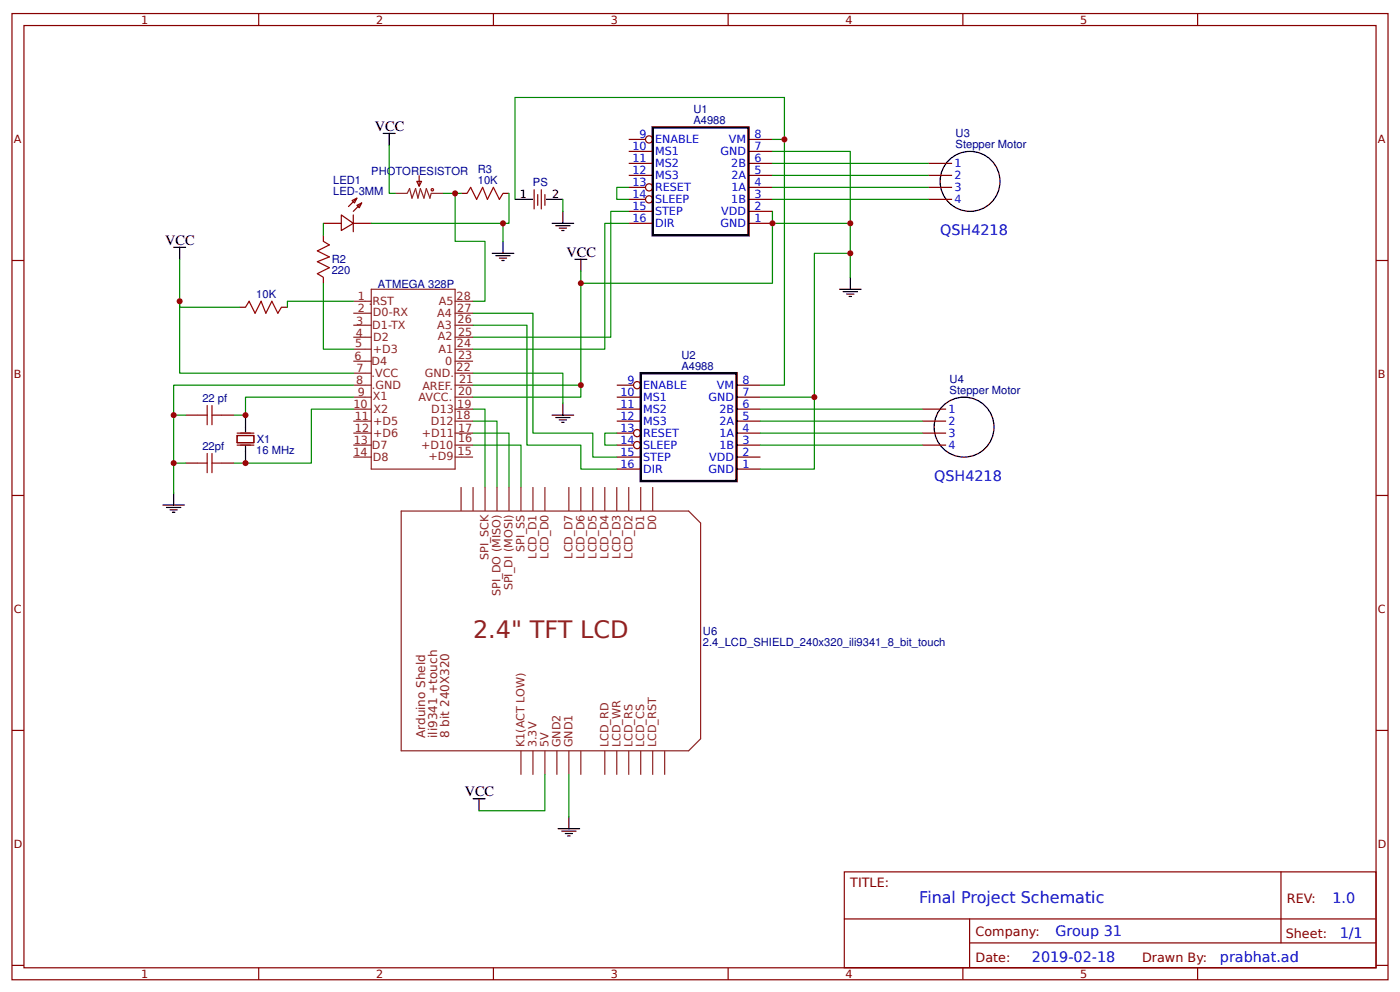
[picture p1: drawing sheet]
<svg xmlns="http://www.w3.org/2000/svg" width="309mm" height="219mm" viewBox="0 0 309 219" stroke-linecap="round" stroke-linejoin="round" font-family="sans-serif">
<g fill="none" stroke="#800" stroke-width=".26">
<path d="M2.6 3h304.1v213.2h-304.1zM5.3 5.6h298.7v208h-298.7zM57.1 3v2.6M109 3v2.6M160.9 3v2.6M212.7 3v2.6M264.6 3v2.6M92.6 38.7v2.4M138.9 30.8h3.7M138.9 33.4h5.3M138.9 36.1h5.3M138.9 38.7h5.3"/>
<path d="M165.4 30.8h5.3M165.4 33.4h5.3M165.4 36.1h5.3M165.4 38.7h5.3M205.1 36.1h5.2M205.1 38.7h5.2M2.6 57.5h2.7M71.4 49.3h4M71.4 51.9v1.4M75.4 47.4l2.7 1.9-2.7 1.6zM77.8 44.3l1-.6-.5 1.1zM78.1 49.3h3.9"/>
<path d="M78.1 47.4v3.7M78.8 45.3l1.1-.5-.5 1.1zM78.8 43.7l-1.8 1.9M79.9 44.8l-1.8 1.8M92.1 40h1l-.5 1.1zM101.9 42.7h1.3M111.1 42.7h1.3M118 41.9v4.2M118.8 42.9v2.4M119.6 41.9v4.2M120.4 42.9v2.4M138.9 41.4h3.7"/>
<path d="M138.9 44h3.7M138.9 46.6h5.3M138.9 49.3h5.3M165.4 41.4h5.3M165.4 44h5.3M165.4 46.6h5.3M165.4 49.3h5.3M205.1 41.4h5.2M205.1 44h5.2M304 57.5h2.7M52.9 67.8h1.3M62.2 67.8h1.3"/>
<path d="M71.4 61.2v1.3M41 91.6h2.7M48.9 91.6h2.7M52.4 96.1h3.7v1.6h-3.7zM52.4 95.6h3.7M52.4 98.2h3.7M136.3 95.6h3.7M136.3 98.2h3.7M136.3 85h3.7M136.3 87.7h5.3M136.3 90.3h5.3M136.3 92.9h5.3"/>
<path d="M162.7 95.6h5.3M162.7 98.2h5.3M162.7 85h5.3M162.7 87.7h5.3M162.7 90.3h5.3M162.7 92.9h5.3M203.7 95.6h5.3M203.7 98.2h5.3M203.7 90.3h5.3M203.7 92.9h5.3M2.6 109.4h2.7M41 102.2h2.7"/>
<path d="M48.9 102.2h2.7M136.3 100.9h5.3M136.3 103.5h5.3M162.7 100.9h5.3M162.7 103.5h5.3M304 109.4h2.7M2.6 161.2h2.7M304 161.2h2.7M186.5 192.4h117.5v21.2h-117.5zM283 192.4v15.7M2.6 213.1h2.7M57.1 213.6v2.6"/>
<path d="M109 213.6v2.6M160.9 213.6v2.6M186.6 202.8h117.3M212.7 213.6v2.6M214.2 208.1h89.7M214.2 202.8v10.6M264.6 213.6v2.6M304 213.1h2.7"/>
<circle cx="143.4" cy="30.8" r=".79"/>
<circle cx="143.4" cy="41.4" r=".79"/>
<circle cx="143.4" cy="44" r=".79"/>
<circle cx="140.8" cy="85" r=".79"/>
<circle cx="140.8" cy="95.6" r=".79"/>
<circle cx="140.8" cy="98.2" r=".79"/>
</g>
<g fill="none" stroke="#8d2323" stroke-width=".26">
<path d="M87.3 42.7h2.7l.5-1.1 .5 2.1 .8-2.1 .5 2.1 .6-2.1 .8 2.1 .5-2.1 .8 2.1 .2-1h2.7M78.1 66.5h3.9M78.1 69.1h3.9M78.1 71.8h3.9M78.1 74.4h3.9M78.1 77.1h3.9M78.1 79.7h3.9M82 63.8h18.5v39.7h-18.5zM100.5 66.5h4M100.5 69.1h4M100.5 71.8h4M100.5 74.4h4"/>
<path d="M100.5 77.1h4M100.5 79.7h4M78.1 82.4h3.9M78.1 85h3.9M78.1 87.7h3.9M78.1 90.3h3.9M78.1 92.9h3.9M78.1 95.6h3.9M78.1 98.2h3.9M100.5 82.4h4M100.5 85h4M100.5 87.7h4"/>
<path d="M100.5 90.3h4M100.5 92.9h4M100.5 95.6h4M100.5 98.2h4M78.1 100.9h3.9M88.6 112.8h63.5l2.7 2.6v47.7l-2.7 2.6h-63.5zM100.5 100.9h4M101.9 107.5v5.3M104.5 107.5v5.3M107.2 107.5v5.3M109.8 107.5v5.3M112.4 107.5v5.3"/>
<path d="M115.1 107.5v5.3M117.7 107.5v5.3M120.4 107.5v5.3M125.7 107.5v5.3M128.3 107.5v5.3M131 107.5v5.3M133.6 107.5v5.3M136.3 107.5v5.3M138.9 107.5v5.3M141.6 107.5v5.3M144.2 107.5v5.3M115.1 165.7v5.3"/>
<path d="M117.7 165.7v5.3M120.4 165.7v5.3M123 165.7v5.3M125.7 165.7v5.3M128.3 165.7v5.3M133.6 165.7v5.3M136.3 165.7v5.3M138.9 165.7v5.3M141.6 165.7v5.3M144.2 165.7v5.3M146.8 165.7v5.3"/>
</g>
<g fill="none" stroke="#000" stroke-width=".26">
<path d="M84.7 29.4h2.6M86 29.4v2.7M38.4 54.6h2.6M39.7 54.6v2.6M108.7 55.9h4.8M109.5 56.4h3.2M110.3 57h1.6M110.9 57.5h.5M111.1 53.3v2.6M113.8 44h3.9M120.6 44h3.8M122 49.3h4.7"/>
<path d="M122.8 49.8h3.1M123.6 50.4h1.5M124.1 50.9h.5M124.4 46.6v2.7M127 57.2h2.6M128.3 57.2v2.7M185.5 63.8h4.7M186.3 64.4h3.1M187.1 64.9h1.5M187.6 65.4h.5M187.9 61.2v2.6M54.2 91.6v3.7"/>
<path d="M54.2 98.5v3.7M122 91.6h4.7M122.8 92.2h3.1M123.6 92.7h1.5M124.1 93.2h.5M124.4 89v2.6M36 111.5h4.7M36.8 112h3.2M37.6 112.5h1.6M38.1 113.1h.5M38.4 108.8v2.7M104.5 176.3h2.7"/>
<path d="M105.8 176.3v2.6M123.3 182.9h4.8M124.1 183.4h3.2M124.9 184h1.6M125.4 184.5h.5M125.7 180.3v2.6"/>
<circle cx="214.3" cy="40" r="6.6"/>
<circle cx="213" cy="94.3" r="6.6"/>
</g>
<g fill="none" stroke="#a00000" stroke-width=".26">
<path d="M71.4 53.3l1.4 .8-2.7 1.3 2.7 1.3-2.7 1.1 2.7 1.3-2.7 1.3 1.3 .8M103.2 42.7l.8-1.3 1.3 2.6 1.3-2.6 1.1 2.6 1.3-2.6 1.3 2.6 .8-1.3M54.2 67.8l.8-1.3 1.4 2.6 1.3-2.6 1 2.6 1.4-2.6 1.3 2.6 .8-1.3M43.7 91.6h2.1M45.8 89.5v4.2M46.8 89.5v4.2M46.8 91.6h2.1M43.7 102.2h2.1M45.8 100.1v4.2M46.8 100.1v4.2M46.8 102.2h2.1"/>
<circle cx="95.5" cy="41.9" r=".26"/>
</g>
<g fill="none" stroke="#080" stroke-width=".26">
<path d="M86 32.1v10.6h1.3M170.7 30.8h2.6v-9.3h-59.5v22.5M170.7 33.4h17.2v27.8M170.7 36.1h34.4M170.7 38.7h34.4M173.3 30.8v54.2h-5.3M39.7 57.2v10.6h13.2M71.4 49.3v2.6M82 49.3h29.1v4M97.9 42.7h4M100.5 42.7v10.6h6.7v13.2h-2.7M112.4 42.7v6.6h-1.3"/>
<path d="M124.4 44v2.6M128.3 59.9v25.1h-23.8M138.9 41.4h-2.6v2.6h2.6M138.9 46.6h-4v27.8h-30.4M138.9 49.3h-5.3v27.8h-29.1M170.7 46.6v15.9h-42.4M170.7 49.3h17.2M170.7 41.4h34.4M170.7 44h34.4M187.9 55.9h-8v31.8h-11.9M39.7 66.5v15.9h38.4M71.4 62.5v14.6h6.7"/>
<path d="M78.1 66.5h-14.6v1.3M104.5 69.1h13.2v26.5h13.3v5.3h5.3M104.5 71.8h11.9v26.4h11.9v5.3h8M38.4 91.6h2.6M78.1 85h-39.7v23.8M78.1 87.7h-23.9v3.9h-2.6M78.1 90.3h-9.3v11.9h-17.2M104.5 82.4h19.9v6.6M104.5 90.3h2.7v17.2M104.5 92.9h5.3v14.6M104.5 95.6h7.9v11.9M104.5 98.2h10.6v9.3"/>
<path d="M128.3 85v2.7h-23.8M136.3 95.6h-2.7v2.6h2.7M168 90.3h35.7M168 92.9h35.7M168 95.6h35.7M168 98.2h35.7M179.9 87.7v15.8h-11.9M38.4 102.2h2.6M120.4 171v7.9h-14.6M125.7 171v9.3"/>
</g>
<path d="M144.2 28.1h21.2v23.8h-21.2zM141.6 82.4h21.1v23.8h-21.1z" fill="none" stroke="#000" stroke-width=".53"/>
<g fill="#c00">
<circle cx="111.1" cy="49.3" r=".66"/>
<circle cx="128.3" cy="62.5" r=".66"/>
<circle cx="170.7" cy="49.3" r=".66"/>
<circle cx="173.3" cy="30.8" r=".66"/>
<circle cx="187.9" cy="55.9" r=".66"/>
<circle cx="38.4" cy="102.2" r=".66"/>
<circle cx="39.7" cy="66.5" r=".66"/>
<circle cx="54.2" cy="102.2" r=".66"/>
<circle cx="54.2" cy="91.6" r=".66"/>
<circle cx="38.4" cy="91.6" r=".66"/>
<circle cx="128.3" cy="85" r=".66"/>
<circle cx="187.9" cy="49.3" r=".66"/>
<circle cx="179.9" cy="87.7" r=".66"/>
<circle cx="100.5" cy="42.7" r=".66"/>
</g>
<text font-size="5.3" fill="#8d2323" x="104.5" y="140.9">2.4&quot; TFT LCD</text>
<text font-size="3.5" fill="#00f" x="203.1" y="199.2">Final Project Schematic</text>
<g font-size="3.2">
<text x="82.8" y="28.9">VCC</text>
<text x="36.5" y="54.1">VCC</text>
<text x="125.1" y="56.7">VCC</text>
<text x="102.7" y="175.8">VCC</text>
</g>
<g font-size="3.2" fill="#00f">
<text x="207.7" y="51.9">QSH4218</text>
<text x="206.4" y="106.2">QSH4218</text>
<text x="294.4" y="199.4">1.0</text>
<text x="233.2" y="206.6">Group 31</text>
<text x="296" y="207.1">1/1</text>
<text x="228" y="212.4">2019-02-18</text>
<text x="269.5" y="212.3">prabhat.ad</text>
</g>
<g font-size="2.8" fill="#800">
<text x="187.9" y="195.9">TITLE:</text>
<text x="284.3" y="199.4">REV:</text>
<text x="215.5" y="206.5">Company:</text>
<text x="284.1" y="207">Sheet:</text>
<text x="215.5" y="212.3">Date:</text>
<text x="252.3" y="212.3">Drawn By:</text>
</g>
<g font-size="2.6" fill="#8d2323">
<text x="93.9" y="162.9" transform="rotate(-90 93.9 162.9)">Arduino Sheld</text>
<text x="96.6" y="162.9" transform="rotate(-90 96.6 162.9)">ili9341 +touch</text>
<text x="99.2" y="162.9" transform="rotate(-90 99.2 162.9)">8 bit 240X320</text>
</g>
<g font-size="2.5" fill="#800">
<text x="31.2" y="5.2">1</text>
<text x="83.1" y="5.2">2</text>
<text x="134.9" y="5.2">3</text>
<text x="186.8" y="5.2">4</text>
<text x="238.7" y="5.2">5</text>
<text x="3" y="31.6">A</text>
<text x="304.4" y="31.6">A</text>
<text x="3" y="83.4">B</text>
<text x="304.4" y="83.4">B</text>
<text x="3" y="135.3">C</text>
<text x="304.4" y="135.3">C</text>
<text x="3" y="187.1">D</text>
<text x="304.4" y="187.1">D</text>
<text x="31.2" y="215.8">1</text>
<text x="83.1" y="215.8">2</text>
<text x="134.9" y="215.8">3</text>
<text x="186.8" y="215.8">4</text>
<text x="238.7" y="215.8">5</text>
</g>
<g font-size="2.5" fill="#000080">
<text x="153.2" y="27.3">A4988</text>
<text x="153.2" y="25">U1</text>
<text x="211.1" y="32.6">Stepper Motor</text>
<text x="211.1" y="30.2">U3</text>
<text x="73.6" y="40.6">LED1</text>
<text x="82" y="38.6">PHOTORESISTOR</text>
<text x="105.6" y="40.6">10K</text>
<text x="105.6" y="38.2">R3</text>
<text x="117.7" y="41">PS</text>
<text x="73.6" y="42.9">LED-3MM</text>
<text x="73.3" y="58.1">R2</text>
<text x="56.6" y="65.7">10K</text>
<text x="73.3" y="60.5">220</text>
<text x="83.5" y="63.5">ATMEGA 328P</text>
<text x="150.5" y="81.6">A4988</text>
<text x="150.5" y="79.2">U2</text>
<text x="44.7" y="88.7">22 pf</text>
<text x="209.8" y="86.9">Stepper Motor</text>
<text x="209.8" y="84.5">U4</text>
<text x="44.7" y="99.3">22pf</text>
<text x="56.6" y="100.2">16 MHz</text>
<text x="56.7" y="97.8">X1</text>
<text x="155.3" y="142.6">2.4_LCD_SHIELD_240x320_ili9341_8_bit_touch</text>
<text x="155.3" y="140.1">U6</text>
</g>
<g font-size="2.5" fill="#00f">
<text x="139.7" y="33.2">10</text>
<text x="139.7" y="35.8">11</text>
<text x="141.3" y="30.5">9</text>
<text x="144.7" y="31.6">ENABLE</text>
<text x="144.7" y="34.2">MS1</text>
<text x="159.2" y="34.2">GND</text>
<text x="161" y="31.6">VM</text>
<text x="166.7" y="35.8">6</text>
<text x="166.7" y="33.2">7</text>
<text x="166.7" y="30.5">8</text>
<text x="139.7" y="38.4">12</text>
<text x="139.7" y="41.1">13</text>
<text x="144.7" y="36.9">MS2</text>
<text x="144.7" y="39.5">MS3</text>
<text x="161.6" y="36.9">2B</text>
<text x="161.6" y="39.5">2A</text>
<text x="166.7" y="41.1">4</text>
<text x="166.7" y="38.4">5</text>
<text x="210.9" y="36.9">1</text>
<text x="210.9" y="39.5">2</text>
<text x="139.7" y="43.7">14</text>
<text x="139.7" y="46.4">15</text>
<text x="144.7" y="42.1">RESET</text>
<text x="144.7" y="44.8">SLEEP</text>
<text x="144.7" y="47.4">STEP</text>
<text x="159.3" y="47.4">VDD</text>
<text x="161.6" y="44.8">1B</text>
<text x="161.6" y="42.1">1A</text>
<text x="166.7" y="46.4">2</text>
<text x="166.7" y="43.7">3</text>
<text x="210.9" y="42.1">3</text>
<text x="210.9" y="44.8">4</text>
<text x="139.7" y="49">16</text>
<text x="144.7" y="50.1">DIR</text>
<text x="159.2" y="50.1">GND</text>
<text x="166.7" y="49">1</text>
<text x="137.1" y="87.4">10</text>
<text x="138.7" y="84.7">9</text>
<text x="142.1" y="85.8">ENABLE</text>
<text x="142.1" y="88.5">MS1</text>
<text x="156.5" y="88.5">GND</text>
<text x="158.4" y="85.8">VM</text>
<text x="164" y="87.4">7</text>
<text x="164" y="84.7">8</text>
<text x="137.1" y="90">11</text>
<text x="137.1" y="92.7">12</text>
<text x="137.1" y="95.3">13</text>
<text x="142.1" y="91.1">MS2</text>
<text x="142.1" y="93.7">MS3</text>
<text x="158.9" y="91.1">2B</text>
<text x="158.9" y="93.7">2A</text>
<text x="164" y="95.3">4</text>
<text x="164" y="92.7">5</text>
<text x="164" y="90">6</text>
<text x="209.5" y="91.1">1</text>
<text x="209.5" y="93.7">2</text>
<text x="137.1" y="98">14</text>
<text x="137.1" y="100.6">15</text>
<text x="142.1" y="96.4">RESET</text>
<text x="142.1" y="99">SLEEP</text>
<text x="142.1" y="101.7">STEP</text>
<text x="156.7" y="101.7">VDD</text>
<text x="158.9" y="99">1B</text>
<text x="158.9" y="96.4">1A</text>
<text x="164" y="100.6">2</text>
<text x="164" y="98">3</text>
<text x="209.5" y="96.4">3</text>
<text x="209.5" y="99">4</text>
<text x="137.1" y="103.3">16</text>
<text x="142.1" y="104.3">DIR</text>
<text x="156.5" y="104.3">GND</text>
<text x="164" y="103.3">1</text>
</g>
<g font-size="2.5">
<text x="114.8" y="43.7">1</text>
<text x="122" y="43.7">2</text>
</g>
<g font-size="2.5" fill="#8d2323">
<text x="78.7" y="71.6">3</text>
<text x="79" y="66.1">1</text>
<text x="79" y="68.9">2</text>
<text x="81.5" y="67.3">.RST</text>
<text x="82.4" y="69.8">D0-RX</text>
<text x="96.6" y="69.9">A4</text>
<text x="97" y="67.3">A5</text>
<text x="100.9" y="66.1">28</text>
<text x="101" y="68.9">27</text>
<text x="101.1" y="71.4">26</text>
<text x="78.5" y="76.6">5</text>
<text x="78.6" y="74.3">4</text>
<text x="82.2" y="72.6">D1-TX</text>
<text x="82.4" y="77.9">+D3</text>
<text x="82.5" y="75.2">D2</text>
<text x="96.6" y="72.7">A3</text>
<text x="96.8" y="75.1">A2</text>
<text x="96.9" y="77.9">A1</text>
<text x="101" y="76.5">24</text>
<text x="101.2" y="74.2">25</text>
<text x="78.3" y="79.5">6</text>
<text x="78.8" y="82.1">7</text>
<text x="82.1" y="80.5">D4</text>
<text x="82.1" y="83.2">.VCC</text>
<text x="93.9" y="83.2">GND.</text>
<text x="98.4" y="80.6">0</text>
<text x="100.9" y="81.9">22</text>
<text x="101.2" y="79.2">23</text>
<text x="78.7" y="84.7">8</text>
<text x="79.1" y="87.3">9</text>
<text x="82.2" y="85.8">.GND</text>
<text x="82.4" y="88.4">X1</text>
<text x="92.5" y="88.5">AVCC.</text>
<text x="93.3" y="86.1">AREF.</text>
<text x="101.2" y="87.1">20</text>
<text x="101.4" y="84.5">21</text>
<text x="78.1" y="90">10</text>
<text x="78.4" y="92.6">11</text>
<text x="78.4" y="95.2">12</text>
<text x="82.5" y="93.7">+D5</text>
<text x="82.5" y="91.2">X2</text>
<text x="95.2" y="93.7">D12</text>
<text x="95.3" y="91.1">D13</text>
<text x="100.8" y="92.4">18</text>
<text x="101" y="90">19</text>
<text x="101.2" y="95.3">17</text>
<text x="78.1" y="100.5">14</text>
<text x="78.2" y="98">13</text>
<text x="82.2" y="99.2">D7</text>
<text x="82.4" y="101.7">D8</text>
<text x="82.5" y="96.4">+D6</text>
<text x="93" y="99">+D10</text>
<text x="93.2" y="96.4">+D11</text>
<text x="94.7" y="101.5">+D9</text>
<text x="101.1" y="100.3">15</text>
<text x="101.2" y="97.6">16</text>
<text x="142.3" y="117.1" transform="rotate(-90 142.3 117.1)">D1</text>
<text x="145" y="117.1" transform="rotate(-90 145 117.1)">D0</text>
<text x="107.9" y="123.5" transform="rotate(-90 107.9 123.5)">SPI_SCK</text>
<text x="115.9" y="121.7" transform="rotate(-90 115.9 121.7)">SPI_SS</text>
<text x="118.5" y="123.3" transform="rotate(-90 118.5 123.3)">LCD_D1</text>
<text x="121.2" y="123.3" transform="rotate(-90 121.2 123.3)">LCD_D0</text>
<text x="126.5" y="123.3" transform="rotate(-90 126.5 123.3)">LCD_D7</text>
<text x="129.1" y="123.3" transform="rotate(-90 129.1 123.3)">LCD_D6</text>
<text x="131.8" y="123.3" transform="rotate(-90 131.8 123.3)">LCD_D5</text>
<text x="134.4" y="123.3" transform="rotate(-90 134.4 123.3)">LCD_D4</text>
<text x="137.1" y="123.3" transform="rotate(-90 137.1 123.3)">LCD_D3</text>
<text x="139.7" y="123.3" transform="rotate(-90 139.7 123.3)">LCD_D2</text>
<text x="110.6" y="131.5" transform="rotate(-90 110.6 131.5)">SPI_DO (MISO)</text>
<text x="113.2" y="130.3" transform="rotate(-90 113.2 130.3)">SPI_DI (MOSI)</text>
<text x="115.9" y="164.9" transform="rotate(-90 115.9 164.9)">K1(ACT LOW)</text>
<text x="118.5" y="164.9" transform="rotate(-90 118.5 164.9)">3.3V</text>
<text x="121.2" y="164.9" transform="rotate(-90 121.2 164.9)">5V</text>
<text x="123.8" y="164.9" transform="rotate(-90 123.8 164.9)">GND2</text>
<text x="126.5" y="164.9" transform="rotate(-90 126.5 164.9)">GND1</text>
<text x="134.4" y="164.9" transform="rotate(-90 134.4 164.9)">LCD_RD</text>
<text x="137.1" y="164.9" transform="rotate(-90 137.1 164.9)">LCD_WR</text>
<text x="139.7" y="164.9" transform="rotate(-90 139.7 164.9)">LCD_RS</text>
<text x="142.3" y="164.9" transform="rotate(-90 142.3 164.9)">LCD_CS</text>
<text x="145" y="164.9" transform="rotate(-90 145 164.9)">LCD_RST</text>
</g>
</svg>
